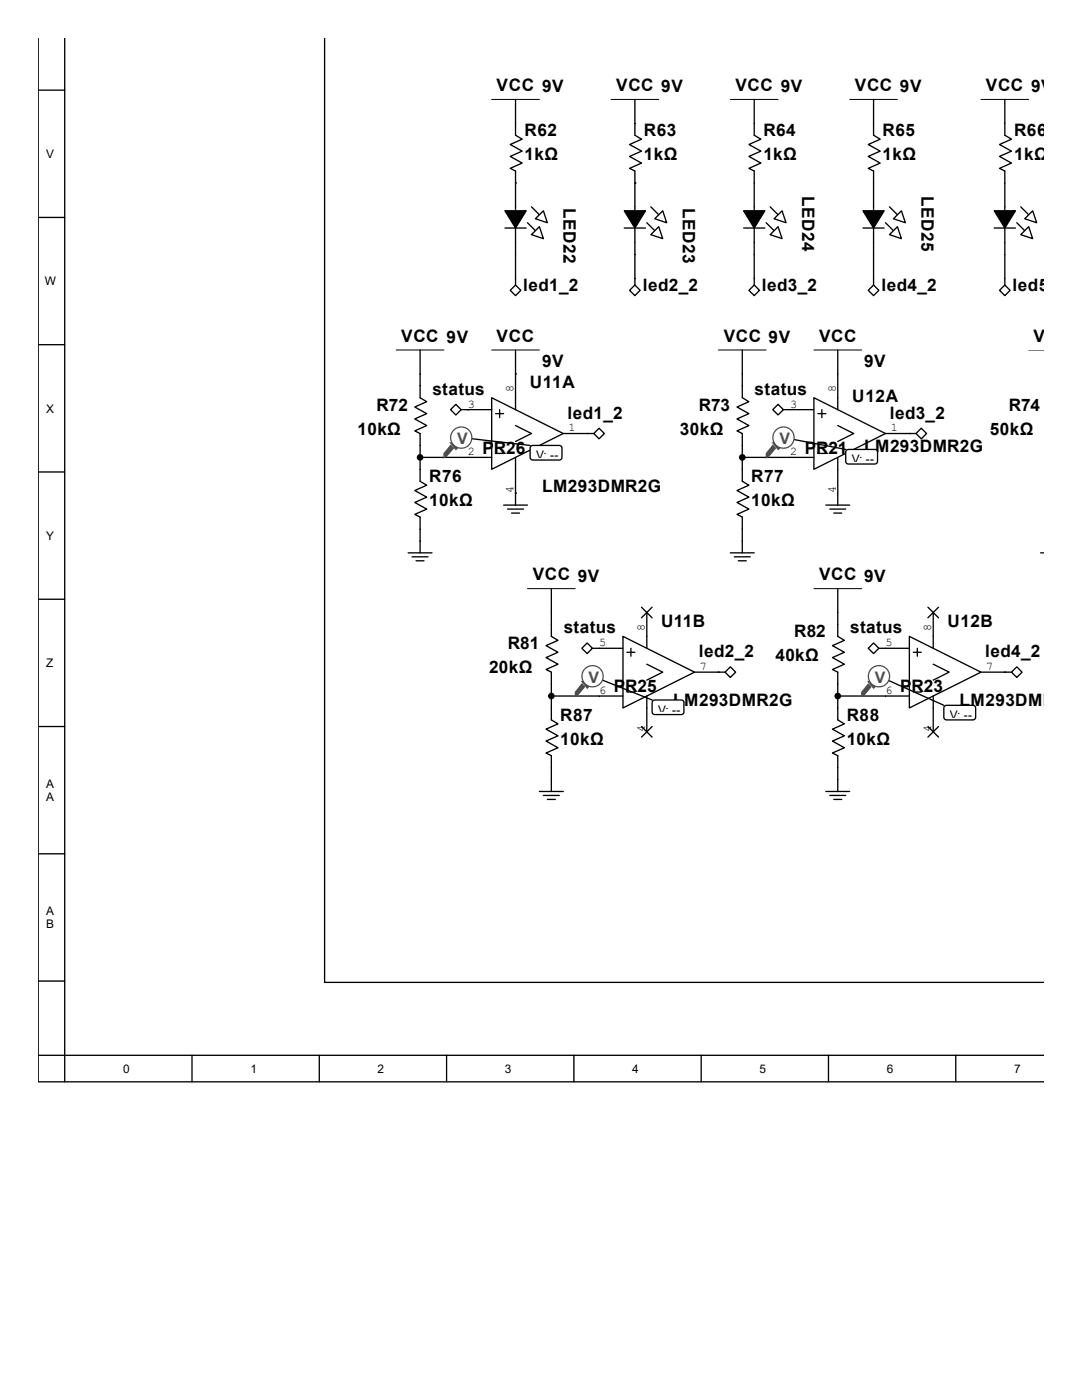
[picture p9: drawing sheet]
<svg xmlns="http://www.w3.org/2000/svg" width="216mm" height="279mm" viewBox="0 0 216 279" stroke-linecap="round" stroke-linejoin="round" font-family="sans-serif">
<g fill="none" stroke="#000" stroke-width=".26">
<path d="M7.6 7.6v208.3h200.7M7.6 18h5.3M12.9 7.6v208.3M102.9 19.8v4.8M126.7 19.8v4.8M150.5 19.8v7.2l1.3 .8-2.4 1 2.4 1.4-2.4 1 2.4 1.3-2.4 1.1 1.1 .5v2.4M174.3 19.8v7.2l1.3 .8-2.4 1 2.4 1.4-2.4 1 2.4 1.3-2.4 1.1 1.1 .5v2.4M200.5 19.8v7.2l1.3 .8-2.4 1 2.4 1.4-2.4 1 2.4 1.3-2.4 1.1 1.1 .5v2.4M7.6 43.4h5.3M101.8 57.9l1.1-1 1 1-1 1.1zM102.9 55.6v1.3M125.6 57.9l1.1-1 1 1-1 1.1z"/>
<path d="M126.7 55.6v1.3M148.4 45.5h4.2M150.5 56.9l1.1 1-1.1 1.1-1.1-1.1zM150.5 41.3v7.1M150.5 55.6v1.3M152.9 44.4l1.6 1.6M153.7 41.3l1.6 1.6M173.2 57.9l1.1-1 1.1 1-1.1 1.1zM174.3 55.6v1.3M199.4 57.9l1.1-1 1.1 1-1.1 1.1zM200.5 55.6v1.3M7.6 68.8h5.3"/>
<path d="M102.9 69.8v4.8M162.4 79.4l14.3 7.1-14.3 7.2zM167.2 69.8v12M7.6 94.2h5.3M102.9 98.4v2.4M117.2 86.5h1.3M118.5 86.5l1-1 1.1 1-1.1 1.1zM157.6 81.8h4.8M157.6 91.3h4.8M163.2 90.5h1.6M163.2 82.5h1.6M164 81.8v1.5"/>
<path d="M167.2 84.9l3.1 1.6-3.1 1.6M167.2 91.3v9.5M176.7 86.5h6.1M182.8 86.5l1-1 1.1 1-1.1 1.1zM7.6 119.6h5.3M100.5 100.8h4.8M101.3 101.6h3.2M102.1 102.4h1.6M164.8 100.8h4.7M165.6 101.6h3.2M166.4 102.4h1.6M119.5 129.4h4.8"/>
<path d="M119.5 138.9h4.8M124.3 127l14.3 7.1-14.3 7.2zM125.1 138.1h1.6M125.1 130.2h1.6M125.9 129.4v1.6M128 121.2l2.1 2.1M129.1 132.6l3.1 1.5-3.1 1.6M129.1 122.2v7.2M129.1 138.9v7.1M130.1 121.2l-2.1 2.1M138.6 134.1h6.1M144.7 134.1l1-1 1.1 1-1.1 1.1z"/>
<path d="M176.7 129.4h4.8M176.7 138.9h4.8M181.5 127l14.2 7.1-14.2 7.2zM182.2 138.1h1.6M182.2 130.2h1.6M183 129.4v1.6M185.2 121.2l2.1 2.1M186.2 132.6l3.2 1.5-3.2 1.6M186.2 122.2v7.2M186.2 138.9v7.1M187.3 121.2l-2.1 2.1M195.7 134.1h6.1"/>
<path d="M201.8 134.1l1.1-1 1 1-1 1.1zM7.6 145h5.3M128 145l2.1 2.1M130.1 145l-2.1 2.1M185.2 145l2.1 2.1M187.3 145l-2.1 2.1M7.6 170.4h5.3M7.6 195.8h5.3M7.6 210.6h200.7M38.3 210.6v5.3M63.7 210.6v5.3M89.1 210.6v5.3"/>
<path d="M114.5 210.6v5.3M139.9 210.6v5.3M165.3 210.6v5.3M190.7 210.6v5.3"/>
</g>
<path d="M98.1 19.8h9.5M121.9 19.8h9.5M145.7 19.8h9.6M169.5 19.8h9.6M195.7 19.8h9.6M98.1 69.8h9.5M162.4 69.8h9.5" fill="none" stroke="#000" stroke-width=".2"/>
<path d="M148.4 42.1h4.2l-2.1 3.4z" fill="#000" stroke="#000" stroke-width=".26"/>
<g fill="#fff" stroke="#000" stroke-width=".26">
<path d="M154.5 43.7l1.6-1.6 .7 2.3z"/>
<path d="M153.7 46.8l1.6-1.6 .8 2.4z"/>
</g>
<path d="M150.5 36.5v4.8M150.5 48.4v2.4M172.2 45.5h4.2M174.3 41.3v7.1M176.7 44.4l1.6 1.6M177.5 41.3l1.6 1.6" fill="none" stroke="#000" stroke-width=".26"/>
<path d="M172.2 42.1h4.2l-2.1 3.4z" fill="#000" stroke="#000" stroke-width=".26"/>
<g fill="#fff" stroke="#000" stroke-width=".26">
<path d="M178.3 43.7l1.6-1.6 .8 2.3z"/>
<path d="M177.5 46.8l1.6-1.6 .8 2.4z"/>
</g>
<path d="M174.3 36.5v4.8M174.3 48.4v2.4M198.4 45.5h4.2M200.5 41.3v7.1M202.9 44.4l1.6 1.6M203.7 41.3l1.6 1.6" fill="none" stroke="#000" stroke-width=".26"/>
<path d="M198.4 42.1h4.2l-2.1 3.4z" fill="#000" stroke="#000" stroke-width=".26"/>
<g fill="#fff" stroke="#000" stroke-width=".26">
<path d="M204.5 43.7l1.6-1.6 .8 2.3z"/>
<path d="M203.7 46.8l1.6-1.6 .8 2.4z"/>
</g>
<path d="M102.9 24.6v2.4l1.3 .8-2.4 1 2.4 1.4-2.4 1 2.4 1.3-2.4 1.1 1.1 .5v2.4M126.7 24.6v2.4l1.3 .8-2.4 1 2.4 1.4-2.4 1 2.4 1.3-2.4 1.1 1.1 .5v2.4M200.5 36.5v4.8M100.8 45.5h4.2M102.9 41.3v7.1M105.3 44.4l1.5 1.6M106 41.3l1.6 1.6M200.5 48.4v2.4" fill="none" stroke="#000" stroke-width=".26"/>
<path d="M100.8 42.1h4.2l-2.1 3.4z" fill="#000" stroke="#000" stroke-width=".26"/>
<g fill="#fff" stroke="#000" stroke-width=".26">
<path d="M106.8 43.7l1.6-1.6 .8 2.3z"/>
<path d="M106 46.8l1.6-1.6 .8 2.4z"/>
</g>
<path d="M102.9 36.5v4.8M102.9 48.4v2.4M124.6 45.5h4.2M126.7 41.3v7.1M129.1 44.4l1.6 1.6M129.9 41.3l1.5 1.6" fill="none" stroke="#000" stroke-width=".26"/>
<path d="M124.6 42.1h4.2l-2.1 3.4z" fill="#000" stroke="#000" stroke-width=".26"/>
<g fill="#fff" stroke="#000" stroke-width=".26">
<path d="M132.2 42.1l.8 2.3-2.3-.7z"/>
<path d="M129.9 46.8l1.5-1.6 .8 2.4z"/>
</g>
<g fill="none" stroke="#000" stroke-width=".26">
<path d="M64.8 7.6v188.5h143.5M102.9 36.5h.1M126.7 36.5h.1M126.7 36.5v4.8M102.9 50.8v4.8M126.7 48.4v7.2M150.5 50.8v4.8M174.3 50.8v4.8M200.5 50.8v4.8M83.8 69.8v9.6l1.3 .8-2.3 1 2.3 1.3-2.3 1.1 2.3 1.3-2.3 1.1 1 .5v9.5l1.3 .8-2.3 1.1 2.3 1.3-2.3 1.1 2.3 1.3-2.3 1.1 1 .5v7.1M98.1 79.4l14.3 7.1-14.3 7.2zM102.9 74.6h.1"/>
<path d="M102.9 74.6v7.2M148.1 69.8v9.6l1.3 .8-2.3 1 2.3 1.3-2.3 1.1 2.3 1.3-2.3 1.1 1 .5v9.5l1.3 .8-2.3 1.1 2.3 1.3-2.3 1.1 2.3 1.3-2.3 1.1 1 .5v7.1M83.8 91.3h14.3M91 80.7l1 1.1-1 1-1.1-1zM92 81.8h6.1M93.3 81.8h.1M98.9 90.5h1.6M98.9 82.5h1.6M99.7 81.8v1.5M102.9 84.9l3.1 1.6-3.1 1.6M102.9 98.4h.1M102.9 91.3v7.1"/>
<path d="M112.4 86.5h4.8M117.2 86.5h.1M148.1 91.3h9.5M155.3 80.7l1 1.1-1 1-1.1-1zM156.3 81.8h1.3M181.5 86.5h.1M81.4 110.3h4.8M82.2 111.1h3.2M83 111.9h1.6M110 117.5v9.5l1.3 .8-2.3 1.1 2.3 1.3-2.3 1 2.3 1.4-2.3 1 1 .5v9.6l1.3 .8-2.3 1 2.3 1.3-2.3 1.1 2.3 1.3-2.3 1.1 1 .5v7.2M145.7 110.3h4.8M146.5 111.1h3.2"/>
<path d="M147.3 111.9h1.6M167.2 117.5v9.5l1.3 .8-2.4 1.1 2.4 1.3-2.4 1 2.4 1.4-2.4 1 1.1 .5v9.6l1.3 .8-2.4 1 2.4 1.3-2.4 1.1 2.4 1.3-2.4 1.1 1.1 .5v7.2M207.6 110.3h.7M110 138.9h9.5M117.2 128.3l1 1.1-1 1-1.1-1zM118.2 129.4h1.3M143.4 134.1h.1M167.2 138.9h9.5M174.3 128.3l1.1 1.1-1.1 1-1.1-1zM175.4 129.4h1.3M200.5 134.1h.1M107.6 158h4.8"/>
<path d="M108.4 158.7h3.2M109.2 159.5h1.6M164.8 158h4.7M165.6 158.7h3.2M166.4 159.5h1.6"/>
</g>
<path d="M79.1 69.8h9.5M143.4 69.8h9.5M205.3 69.8h3M105.3 117.5h9.5M162.4 117.5h9.5" fill="none" stroke="#000" stroke-width=".2"/>
<g fill="#000" stroke="#000" stroke-width=".26">
<circle cx="83.8" cy="91.3" r=".53"/>
<circle cx="148.1" cy="91.3" r=".53"/>
<circle cx="110" cy="138.9" r=".53"/>
<circle cx="167.2" cy="138.9" r=".53"/>
</g>
<path d="M169 89.8h5.8l.3 .4-.1 2.1-.4 .3-5.6-.1-.2-.4v-1.9z" fill-rule="evenodd" fill="#fff" stroke="#000" stroke-width=".26"/>
<path d="M156.3 87.3l12.5 2.4" fill="none" stroke="#000" stroke-width=".26"/>
<path d="M154.2 88.9l.5 .6-1.3 1.5-.5 .3v-.8z" fill-rule="evenodd" fill="#505050"/>
<path d="M154.2 88.9l.5 .6-1.3 1.5-.5 .3v-.8z" fill="none" stroke="#505050" stroke-width=".25"/>
<path d="M154.2 88.4h.3l1 1.1-.2 .2z" fill-rule="evenodd" fill="#505050"/>
<path d="M154.2 88.4h.3l1 1.1-.2 .2z" fill="none" stroke="#505050" stroke-width=".25"/>
<circle cx="156.3" cy="87.3" r="2.12" fill="#fff"/>
<circle cx="156.3" cy="87.3" r="2.12" fill="none" stroke="#505050" stroke-width=".25"/>
<path d="M188.6 140.8h5.8l.3 .5-.1 2.1-.4 .3-5.6-.1-.3-.5v-1.8z" fill-rule="evenodd" fill="#fff" stroke="#000" stroke-width=".26"/>
<path d="M175.4 134.9l12.9 5.9" fill="none" stroke="#000" stroke-width=".26"/>
<path d="M173.3 136.5l.5 .6-1.3 1.5-.5 .3v-.8z" fill-rule="evenodd" fill="#505050"/>
<path d="M173.3 136.5l.5 .6-1.3 1.5-.5 .3v-.8z" fill="none" stroke="#505050" stroke-width=".25"/>
<path d="M173.3 136h.2l1.1 1.1-.3 .2z" fill-rule="evenodd" fill="#505050"/>
<path d="M173.3 136h.2l1.1 1.1-.3 .2z" fill="none" stroke="#505050" stroke-width=".25"/>
<circle cx="175.4" cy="135" r="2.12" fill="#fff"/>
<circle cx="175.4" cy="135" r="2.12" fill="none" stroke="#505050" stroke-width=".25"/>
<path d="M130.4 139.8h5.8l.3 .4-.1 2.1-.5 .3-5.5-.1-.3-.4v-1.9z" fill-rule="evenodd" fill="#fff" stroke="#000" stroke-width=".26"/>
<path d="M118.2 134.9l11.9 4.8" fill="none" stroke="#000" stroke-width=".26"/>
<path d="M116.1 136.5l.5 .6-1.3 1.5-.5 .3v-.8z" fill-rule="evenodd" fill="#505050"/>
<path d="M116.1 136.5l.5 .6-1.3 1.5-.5 .3v-.8z" fill="none" stroke="#505050" stroke-width=".25"/>
<path d="M116.1 136h.3l1 1.1-.2 .2z" fill-rule="evenodd" fill="#505050"/>
<path d="M116.1 136h.3l1 1.1-.2 .2z" fill="none" stroke="#505050" stroke-width=".25"/>
<circle cx="118.2" cy="135" r="2.12" fill="#fff"/>
<circle cx="118.2" cy="135" r="2.12" fill="none" stroke="#505050" stroke-width=".25"/>
<path d="M106 89h5.9l.2 .4v2.1l-.5 .3-5.6-.1-.2-.4v-1.9z" fill-rule="evenodd" fill="#fff" stroke="#000" stroke-width=".26"/>
<path d="M92 87.3l13.8 1.6" fill="none" stroke="#000" stroke-width=".26"/>
<path d="M89.9 88.9l.6 .6-1.4 1.5-.5 .3v-.8z" fill-rule="evenodd" fill="#505050"/>
<path d="M89.9 88.9l.6 .6-1.4 1.5-.5 .3v-.8z" fill="none" stroke="#505050" stroke-width=".25"/>
<path d="M89.9 88.4h.3l1 1.1-.2 .2z" fill-rule="evenodd" fill="#505050"/>
<path d="M89.9 88.4h.3l1 1.1-.2 .2z" fill="none" stroke="#505050" stroke-width=".25"/>
<circle cx="92" cy="87.3" r="2.12" fill="#fff"/>
<circle cx="92" cy="87.3" r="2.12" fill="none" stroke="#505050" stroke-width=".25"/>
<g font-size="3.4">
<text x="99.1" y="18.2">VCC 9V</text>
<text x="122.9" y="18.2">VCC 9V</text>
<text x="146.7" y="18.2">VCC 9V</text>
<text x="170.6" y="18.2">VCC 9V</text>
<text x="196.7" y="18.2">VCC 9V</text>
<text x="104.7" y="27.2">R62</text>
<text x="128.5" y="27.2">R63</text>
<text x="152.3" y="27.2">R64</text>
<text x="176.1" y="27.2">R65</text>
<text x="202.4" y="27.2">R66</text>
<text x="104.7" y="32">1kΩ</text>
<text x="128.5" y="32">1kΩ</text>
<text x="152.3" y="32">1kΩ</text>
<text x="176.1" y="32">1kΩ</text>
<text x="202.4" y="32">1kΩ</text>
<text x="112.4" y="41.5" transform="rotate(90 112.4 41.5)">LED22</text>
<text x="136.3" y="41.5" transform="rotate(90 136.3 41.5)">LED23</text>
<text x="160.1" y="39.2" transform="rotate(90 160.1 39.2)">LED24</text>
<text x="183.9" y="39.2" transform="rotate(90 183.9 39.2)">LED25</text>
<text x="104.4" y="58.2">led1_2</text>
<text x="128.3" y="58.2">led2_2</text>
<text x="152" y="58.2">led3_2</text>
<text x="175.9" y="58.2">led4_2</text>
<text x="202.1" y="58.2">led5_2</text>
<text x="80.1" y="68.2">VCC 9V</text>
<text x="99.1" y="68.2">VCC</text>
<text x="144.4" y="68.2">VCC 9V</text>
<text x="163.4" y="68.2">VCC</text>
<text x="206.2" y="68.2">VCC</text>
<text x="105.7" y="77.5">U11A</text>
<text x="108.2" y="73.2">9V</text>
<text x="172.4" y="73.2">9V</text>
<text x="75.1" y="82">R72</text>
<text x="86.3" y="78.8">status</text>
<text x="113.2" y="83.6">led1_2</text>
<text x="139.4" y="82">R73</text>
<text x="150.6" y="78.8">status</text>
<text x="170" y="80.1">U12A</text>
<text x="177.5" y="83.6">led3_2</text>
<text x="201.3" y="82">R74</text>
<text x="71.3" y="86.7">10kΩ</text>
<text x="135.7" y="86.7">30kΩ</text>
<text x="197.5" y="86.7">50kΩ</text>
<text x="96.3" y="90.5">PR26</text>
<text x="160.6" y="90.5">PR21</text>
<text x="172.4" y="90.2">LM293DMR2G</text>
<text x="85.6" y="96.3">R76</text>
<text x="85.6" y="101">10kΩ</text>
<text x="108.2" y="98.1">LM293DMR2G</text>
<text x="149.9" y="96.3">R77</text>
<text x="149.9" y="101">10kΩ</text>
<text x="106.3" y="115.8">VCC 9V</text>
<text x="163.4" y="115.8">VCC 9V</text>
<text x="131.9" y="125.1">U11B</text>
<text x="189.1" y="125.1">U12B</text>
<text x="101.3" y="129.6">R81</text>
<text x="112.5" y="126.4">status</text>
<text x="139.4" y="131.2">led2_2</text>
<text x="154.7" y="132">40kΩ</text>
<text x="158.5" y="127.2">R82</text>
<text x="169.6" y="126.4">status</text>
<text x="196.6" y="131.2">led4_2</text>
<text x="97.6" y="134.4">20kΩ</text>
<text x="111.8" y="143.9">R87</text>
<text x="122.5" y="138.1">PR25</text>
<text x="134.3" y="141">LM293DMR2G</text>
<text x="169" y="143.9">R88</text>
<text x="179.6" y="138.1">PR23</text>
<text x="191.5" y="141">LM293DMR2G</text>
<text x="111.8" y="148.6">10kΩ</text>
<text x="169" y="148.6">10kΩ</text>
</g>
<g font-size="3.2" fill="#505050">
<text x="91.2" y="88.6">V</text>
<text x="155.5" y="88.6">V</text>
<text x="117.4" y="136.3">V</text>
<text x="174.6" y="136.3">V</text>
</g>
<g font-size="2.4">
<text x="9.2" y="31.5">V</text>
<text x="8.9" y="56.9">W</text>
<text x="9.2" y="82.3">X</text>
<text x="93.3" y="81.4">3</text>
<text x="102.5" y="78.3" transform="rotate(-90 102.5 78.3)">8</text>
<text x="157.6" y="81.4">3</text>
<text x="166.8" y="78.3" transform="rotate(-90 166.8 78.3)">8</text>
<text x="113.5" y="86.1">1</text>
<text x="177.8" y="86.1">1</text>
<text x="93.3" y="90.9">2</text>
<text x="107" y="91.7">V: --</text>
<text x="157.6" y="90.9">2</text>
<text x="170" y="92.4">V: --</text>
<text x="102.5" y="98.4" transform="rotate(-90 102.5 98.4)">4</text>
<text x="166.8" y="98.4" transform="rotate(-90 166.8 98.4)">4</text>
<text x="9.2" y="107.7">Y</text>
<text x="128.7" y="125.9" transform="rotate(-90 128.7 125.9)">8</text>
<text x="185.8" y="125.9" transform="rotate(-90 185.8 125.9)">8</text>
<text x="119.5" y="129">5</text>
<text x="176.7" y="129">5</text>
<text x="9.2" y="133.1">Z</text>
<text x="139.7" y="133.7">7</text>
<text x="196.8" y="133.7">7</text>
<text x="119.5" y="138.5">6</text>
<text x="131.3" y="142.5">V: --</text>
<text x="176.7" y="138.5">6</text>
<text x="189.5" y="143.5">V: --</text>
<text x="128.7" y="146.1" transform="rotate(-90 128.7 146.1)">4</text>
<text x="185.8" y="146.1" transform="rotate(-90 185.8 146.1)">4</text>
<text x="9.2" y="159.9">A</text>
<text x="9.2" y="157.2">A</text>
<text x="9.2" y="185.3">B</text>
<text x="9.2" y="182.6">A</text>
<text x="24.6" y="214.1">0</text>
<text x="50" y="214.1">1</text>
<text x="75.4" y="214.1">2</text>
<text x="100.8" y="214.1">3</text>
<text x="126.2" y="214.1">4</text>
<text x="151.6" y="214.1">5</text>
<text x="177" y="214.1">6</text>
<text x="202.4" y="214.1">7</text>
</g>
</svg>
